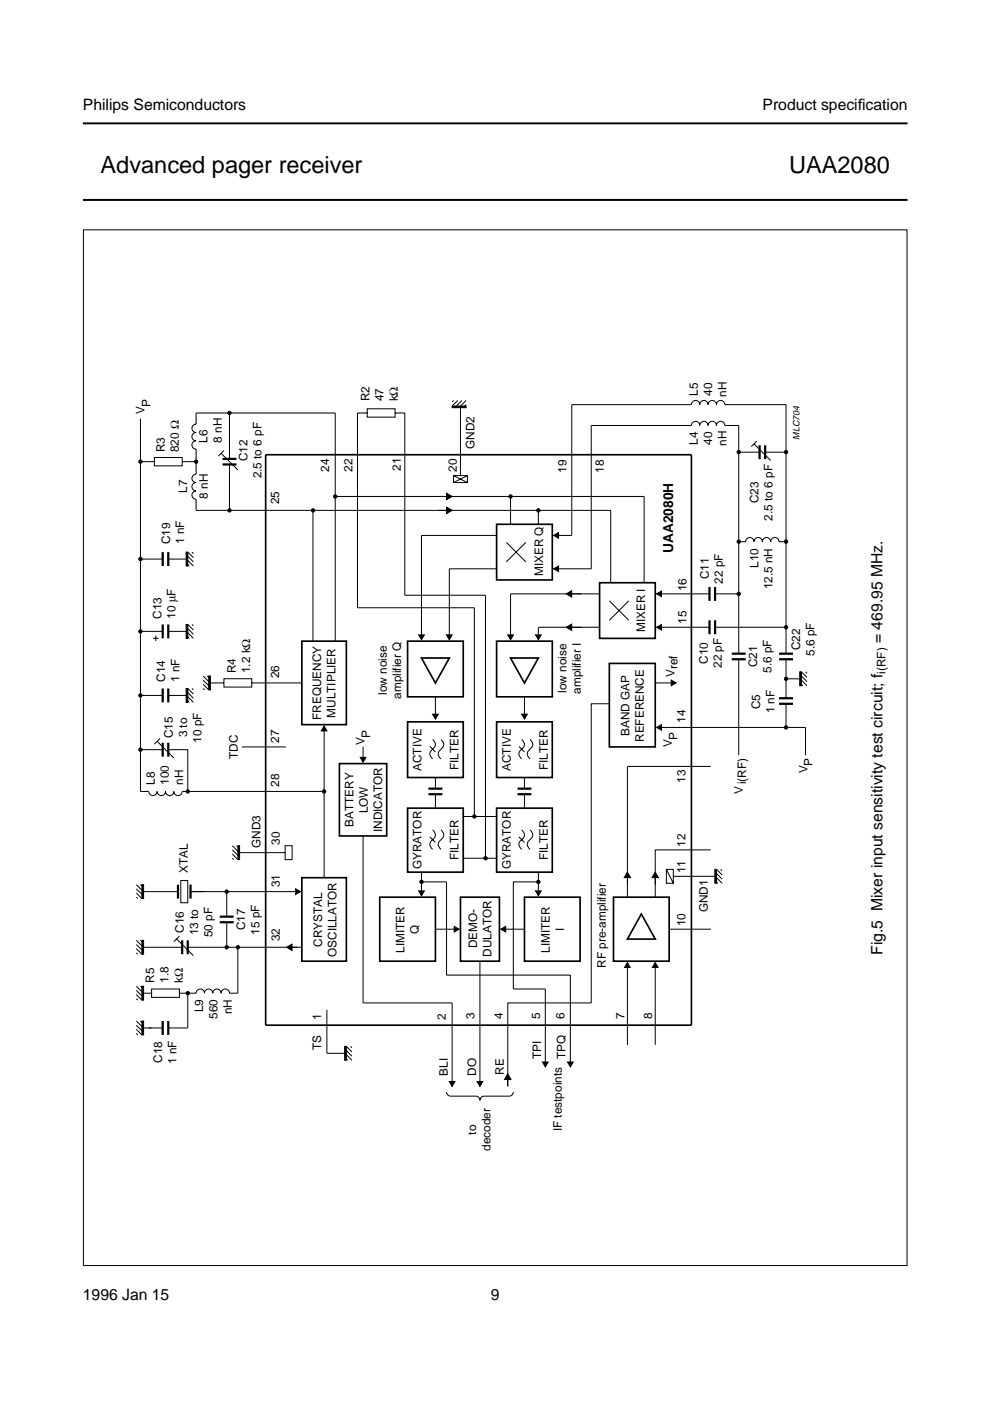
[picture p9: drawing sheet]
<svg xmlns="http://www.w3.org/2000/svg" width="210mm" height="297mm" viewBox="0 0 210 297" stroke-linecap="round" stroke-linejoin="round" font-family="sans-serif">
<path d="M17.6 26.2h174.8M17.6 42.4h174.8" fill="none" stroke="#000" stroke-width=".42"/>
<g fill="#fff">
<path d="M17.5 156h4.5z"/>
<path d="M22.1 154.9v2z"/>
<path d="M17.5 152.7h165.8v7.1h-165.8z"/>
<circle cx="38.3" cy="159" r=".22"/>
<circle cx="38.3" cy="157.1" r=".22"/>
<circle cx="38.3" cy="155.2" r=".22"/>
<circle cx="38.3" cy="153.4" r=".22"/>
<circle cx="153.2" cy="159" r=".22"/>
<circle cx="153.2" cy="157.1" r=".22"/>
<circle cx="153.2" cy="155.2" r=".22"/>
<circle cx="153.2" cy="153.4" r=".22"/>
</g>
<g fill="none" stroke="#000" stroke-width=".21">
<path d="M29.8 88.7v79.1h1.7a.89 .89 0 0 0 .9 .9 .89 .89 0 0 0 .9-.9 .88 .88 0 0 0 .9 .9 .88 .88 0 0 0 .9-.9 .88 .88 0 0 0 .9 .9 .88 .88 0 0 0 .9-.9 .89 .89 0 0 0 .8 .9 .89 .89 0 0 0 .9-.9h30.1M29.8 97.9h2.9M32.7 97h5.9v1.8h-5.9zM38.6 97.9h3M46.9 96.1l3.5 3.6M47.5 95.5l-1.2 1.2M48.7 87.6v9.7M48.7 98.5v9.7M77.9 86.7h5.9v1.7h-5.9zM77.9 87.6h-2.1v41.3h24.8v44.2M83.8 87.6h2v38.6h17.1v55.8M96.2 84.9l-.3 .3"/>
<path d="M97.1 84.9l-1.2 1.2M97.6 86.1v14.7M97.9 84.9l-1.4 1.5M98.8 85.8l-.6 .6M98.8 84.9l-1.5 1.5M156.6 95.9h4.5M159.9 94.1l3.5 3.5M160.5 93.5l-1.2 1.2M162.2 95.9h4.5M29.8 118.5h4.7M35.7 118.5h3.8l1.5 1.5M39.5 119.4l.6 .6"/>
<path d="M39.5 117.6l1.5 1.5M39.8 117.1l1.2 1.1M40.7 117.1l.3 .3M66.4 108.2v27.7M71.1 105.3h65.5v18.2M96.2 100.8h2.9v1.5h-2.9zM96.2 100.8l2.9 1.5M99.1 100.8l-2.9 1.5M105.3 113.5h-15.9v22.1M107.4 115l4.1 4.1M108.2 105.3v5.9M111.5 115l-4.1 4.1"/>
<path d="M114.1 108.2v3M117.4 113.5h3.8v-27.7h25.4a.89 .89 0 0 1 .9-.9 .89 .89 0 0 1 .9 .9 .88 .88 0 0 1 .9-.9 .88 .88 0 0 1 .8 .9 .88 .88 0 0 1 .9-.9 .88 .88 0 0 1 .9 .9 .89 .89 0 0 1 .9-.9 .89 .89 0 0 1 .9 .9h13v52.8M156.6 114.8h1.5a.88 .88 0 0 1 .9-.8 .88 .88 0 0 1 .9 .8 .88 .88 0 0 1 .8-.8 .88 .88 0 0 1 .9 .8 .89 .89 0 0 1 .9-.8 .89 .89 0 0 1 .9 .8 .88 .88 0 0 1 .9-.8 .88 .88 0 0 1 .9 .8h1.5M29.8 133.9h4.7M32.4 135.3h1.2M33 134.7v1.2M35.7 133.9h3.8M39.5 134.8l.6 .5M39.5 133.9l1.5 1.4M39.5 133l1.5 1.5M39.8 132.4l1.2 1.2M40.7 132.4l.3 .3"/>
<path d="M105.3 120.6h-10v15M117.4 120.6h8v-30.4h21.2a.89 .89 0 0 1 .9-.9 .89 .89 0 0 1 .9 .9 .88 .88 0 0 1 .9-.9 .88 .88 0 0 1 .8 .9 .88 .88 0 0 1 .9-.9 .88 .88 0 0 1 .9 .9 .89 .89 0 0 1 .9-.9 .89 .89 0 0 1 .9 .9h2.9v48.4M127.1 125.9h-18.9v9.7M127.1 133h-13v2.6M129.2 127.4l4.1 4.1M129.5 123.5v-15.3h-87.9v-2.4a.88 .88 0 0 1-.9-.8 .88 .88 0 0 1 .9-.9 .88 .88 0 0 1-.9-.9 .88 .88 0 0 1 .9-.9 .89 .89 0 0 1-.9-.9 .89 .89 0 0 1 .9-.9v-5.3a.88 .88 0 0 1-.9-.9 .88 .88 0 0 1 .9-.8 .88 .88 0 0 1-.9-.9 .88 .88 0 0 1 .9-.9 .89 .89 0 0 1-.9-.9 .89 .89 0 0 1 .9-.9v-2.3h29.5v48.3M133.3 127.4l-4.1 4.1M139.2 133h11.2M139.2 125.9h11.2M151.6 133h15.1M151.6 125.9h5M156.6 139.8v20.3"/>
<path d="M166.7 139.8v8.2M29.8 147.4h4.7M29.8 159h4.7M33.3 157.2l3.6 3.5M33.9 156.6l-1.2 1.2M35.7 159h4.1v8.8M35.7 147.4h3.8l1.5 1.5M39.5 148.3l.6 .6M39.5 146.6l1.5 1.4M39.8 146l1.2 1.1M40.7 146l.3 .3M43.1 143.3l1.4 1.5h3"/>
<path d="M43.1 144.2l1.4 1.5M43.1 145.1l1.1 1.2M43.1 146l.3 .3M44 143.3l.5 .6M47.5 143.9h5.9v1.8h-5.9zM51.3 158.4h9.3M53.4 144.8h10.6M68.7 153.9v32.2M77 158.4v3.2M91.1 158.3l1.2 1.1M91.7 156.8a1.24 1.24 0 0 1-.1 2.1 1.17 1.17 0 0 0 .1 2M92.3 147.7v4.8"/>
<path d="M93.5 156.8a1.24 1.24 0 0 1-.1 2.1 1.17 1.17 0 0 0 .1 2M110 158.3l1.2 1.1M110.6 156.8a1.24 1.24 0 0 1-.1 2.1 1.17 1.17 0 0 0 .1 2M111.2 147.7v4.8M112.4 156.8a1.24 1.24 0 0 1-.1 2.1 1.17 1.17 0 0 0 .1 2M129.2 149.2h-3.8v63.4h-17.7v17.7M138.9 144.8h4.5M139.2 154.2h31.6v5.9M166.7 143.9h2.9l1.5 1.5M166.7 149.2v5M169.6 144.8l.6 .6M169.6 143l1.5 1.5"/>
<path d="M169.9 142.4l1.2 1.2M170.8 142.4l.3 .3M49.3 179.3l1.4 1.5h9.8M50.1 179.3l.6 .6M60.5 179.3h1.4v3h-1.4zM77 177.2v35.4h18.9v17.7M91.1 177.4l1.2 1.2M91.7 176a1.24 1.24 0 0 1-.1 2.1 1.17 1.17 0 0 0 .1 2M92.3 164.8v2.4M92.3 168.4v2.9M93.5 176a1.24 1.24 0 0 1-.1 2.1 1.17 1.17 0 0 0 .1 2M98.2 173.1h7.1"/>
<path d="M110 177.4l1.2 1.2M110.6 176a1.24 1.24 0 0 1-.1 2.1 1.17 1.17 0 0 0 .1 2M111.2 164.8v2.4M111.2 168.4v2.9M112.4 176a1.24 1.24 0 0 1-.1 2.1 1.17 1.17 0 0 0 .1 2M150.7 162.5h-17.7v27.7M28.9 199.4l1.5 1.4h8.2M28.9 187.6l1.5 1.4h7.3M28.9 188.5l1.5 1.4M28.9 189.3l1.2 1.2M28.9 190.2l.3 .3M29.8 199.4l.6 .6"/>
<path d="M29.8 187.6l.6 .6M37.4 199.1l3.6 3.5M38 198.5l-1.1 1.2M38.3 186.7h1.5v4.7h-1.5zM40.4 189h23.3M48.1 189v5.3M48.1 195.5v5.3M49.3 180.2l1.4 1.5M49.3 181.1l1.1 1.2M49.3 182l.3 .3M89.4 184.9v5M89.4 187h5.3v19.7h26.2v19.5"/>
<path d="M92.3 197h5M98.2 182h7.1M106.2 197h5M114.1 184.9v5M114.1 187h-5.3v22.7h6.8v16.5M141.3 184.3h1.5v3h-1.5zM141.3 184.3l1.5 3M141.9 197h8.8M142.8 185.8h8.8l1.5 1.5M150.7 180.2h-11.8v10M151.6 186.7l.6 .6M151.6 184.9l1.5 1.5"/>
<path d="M151.9 184.3l1.2 1.2M152.8 184.3l.3 .3M28.9 209.1l1.5 1.5h1.7M28.9 210l1.5 1.5M28.9 210.9l1.2 1.1M28.9 211.8l.3 .2M28.9 216.5l1.5 1.4h4.1M28.9 217.4l1.5 1.4M28.9 218.2l1.2 1.2M28.9 219.1l.3 .3M28.9 200.3l1.5 1.4M28.9 201.1l1.2 1.2"/>
<path d="M28.9 202l.3 .3M29.8 209.1l.6 .6M29.8 216.5l.6 .6M32.1 209.7h5.9v1.8h-5.9zM39.8 200.8h24.2M39.8 210.6v7.3h-4.1M50.4 200.8v9.8h-1.7a.88 .88 0 0 0-.9-.9 .88 .88 0 0 0-.9 .9 .88 .88 0 0 0-.9-.9 .88 .88 0 0 0-.9 .9 .89 .89 0 0 0-.9-.9 .89 .89 0 0 0-.9 .9 .88 .88 0 0 0-.8-.9 .88 .88 0 0 0-.9 .9h-3.6M69.3 214.1v9.2M101.8 203.8v26.5M133 204.1v17.4M138.9 204.1v17.4M69.3 223.3h3.8l1.5 1.5"/>
<path d="M73.1 224.2l.6 .6M73.1 222.4l1.5 1.5M73.4 221.8l1.2 1.2M74.3 221.8l.3 .3M94.7 231.5a.89 .89 0 0 0 .9 .9h5.3a.89 .89 0 0 1 .9 .9 .88 .88 0 0 1 .8-.9h5.4a.89 .89 0 0 0 .8-.9"/>
</g>
<g fill="none" stroke="#000" stroke-width=".35">
<path d="M56.3 96.4h90.3v121h-90.3zM105.3 111.2h11.8v11.8h-11.8zM64 135.9h9.4v17.7h-9.4zM86.4 135.9h11.8v11.8h-11.8zM89.4 139.5h5.9l-3 5.3zM105.3 135.9h11.8v11.8h-11.8zM108.2 139.5h5.9l-2.9 5.3zM127.1 123.5h11.8v11.8h-11.8zM86.4 153h11.8v11.8h-11.8zM105.3 153h11.8v11.8h-11.8zM129.2 140.7h9.7v17.7h-9.7zM72 161.9h10v15.3h-10z"/>
<path d="M86.4 171.3h11.8v13.6h-11.8zM105.3 171.3h11.8v13.6h-11.8zM64 186.1h9.4v17.7h-9.4zM80.5 190.2h11.8v13.6h-11.8zM97.6 190.2h8.3v13.6h-8.3zM111.2 190.2h11.8v13.6h-11.8zM130.1 190.2h11.8v13.6h-11.8zM136 193.8l2.9 5.3h-5.9z"/>
</g>
<g fill="none" stroke="#000" stroke-width=".47">
<path d="M47.2 98.5h2.9M47.2 97.3h2.9M161.1 94.4v2.9M162.2 94.4v2.9M34.5 117.1v2.9M35.7 117.1v2.9M34.5 132.4v2.9M35.7 132.4v2.9M150.4 124.4v3M150.4 131.5v3M151.6 124.4v3M151.6 131.5v3"/>
<path d="M155.2 138.6h2.9M155.2 139.8h2.9M165.2 138.6h2.9M165.2 139.8h2.9M34.5 157.5v2.9M34.5 146v2.9M35.7 146v2.9M35.7 157.5v2.9M165.2 148h2.9M165.2 149.2h2.9M90.8 168.4h3M90.8 167.2h3"/>
<path d="M109.7 168.4h3M109.7 167.2h3M37.7 187.6v2.9M38.6 199.4v2.9M39.8 199.4v2.9M40.4 187.6v2.9M46.6 195.5h2.9M46.6 194.3h2.9M34.5 216.5v2.9M35.7 216.5v2.9"/>
</g>
<g fill="#000" stroke="#000" stroke-width=".21">
<path d="M95.9 86.1h2.9v.3h-2.9zM39.5 117.1h.3v2.9h-.3zM94.7 104.6l1.2 .7-1.2 .6zM94.7 107.5l1.2 .7-1.2 .7zM117.4 113.5l1-.6v1.2zM39.5 132.4h.3v2.9h-.3zM88.8 134.6h1.2l-.6 1zM94.7 134.6h1.2l-.6 1zM107.7 134.6h1.1l-.6 1zM113.6 134.6h1.1l-.6 1zM117.4 120.6l1-.6v1.2zM120 133l1.2-.7v1.4z"/>
<path d="M120 125.9l1.2-.7v1.4zM139.2 125.9l1.1-.6v1.2zM139.2 133l1.1-.6v1.2zM39.5 146h.3v2.9h-.3zM44.2 143.3h.4v3h-.4zM68.7 153.9l.6 1.1h-1.2zM91.7 151.4h1.2l-.6 1.1zM110.6 151.4h1.2l-.6 1.1zM139.2 154.2l1.1-.6v1.2zM142.3 144.2l1.1 .6-1.1 .6zM169.6 142.4h.3v3h-.3zM50.4 179.3h.4v3h-.4z"/>
<path d="M76.4 160.6h1.2l-.6 1zM30.1 199.4h.3v2.9h-.3zM30.1 187.6h.3v2.9h-.3zM62.7 188.4l1 .6-1 .6zM88.8 188.9h1.2l-.6 1zM96.3 196.4l1 .6-1 .6zM106.2 197l1-.6v1.2zM113.6 188.9h1.1l-.6 1zM133 184.9l.7 1.2h-1.3zM138.9 184.9l.7 1.2h-1.3zM151.6 184.3h.3v3h-.3zM30.1 209.1h.3v2.9h-.3z"/>
<path d="M30.1 216.5h.3v2.9h-.3zM60.8 200.8l1.1-.6v1.3zM133 204.1l.6 1h-1.2zM138.9 204.1l.6 1h-1.2zM73.1 221.8h.3v3h-.3zM95.3 229.3h1.2l-.6 1zM101.2 229.3h1.2l-.6 1zM107.7 227.7l.6 1.1h-1.3zM115 225.2h1.2l-.6 1zM120.3 225.2h1.2l-.6 1z"/>
<circle cx="29.8" cy="97.9" r=".35"/>
<circle cx="41.6" cy="97.9" r=".35"/>
<circle cx="48.7" cy="87.6" r=".35"/>
<circle cx="156.6" cy="95.8" r=".35"/>
<circle cx="166.7" cy="95.8" r=".35"/>
<circle cx="29.8" cy="118.5" r=".35"/>
<circle cx="48.7" cy="108.2" r=".35"/>
<circle cx="66.4" cy="108.2" r=".35"/>
<circle cx="71.1" cy="105.3" r=".35"/>
<circle cx="108.2" cy="105.3" r=".35"/>
<circle cx="114.1" cy="108.2" r=".35"/>
<circle cx="156.6" cy="114.8" r=".35"/>
<circle cx="166.7" cy="114.8" r=".35"/>
<circle cx="29.8" cy="133.9" r=".35"/>
<circle cx="156.6" cy="125.9" r=".35"/>
<circle cx="166.7" cy="133" r=".35"/>
<circle cx="29.8" cy="158.9" r=".35"/>
<circle cx="29.8" cy="147.4" r=".35"/>
<circle cx="166.7" cy="143.9" r=".35"/>
<circle cx="166.7" cy="154.2" r=".35"/>
<circle cx="39.8" cy="167.8" r=".35"/>
<circle cx="68.7" cy="167.8" r=".35"/>
<circle cx="100.6" cy="173.1" r=".35"/>
<circle cx="48.1" cy="189" r=".35"/>
<circle cx="89.4" cy="187" r=".35"/>
<circle cx="102.9" cy="182" r=".35"/>
<circle cx="114.1" cy="187" r=".35"/>
<circle cx="39.8" cy="210.6" r=".35"/>
<circle cx="48.1" cy="200.8" r=".35"/>
<circle cx="50.4" cy="200.8" r=".35"/>
</g>
<path d="M184.9 53.6h7.5v209.8h-7.5z" fill-rule="evenodd" fill="#fff"/>
<path d="M17.7 48.7h174.6v219.6h-174.6z" fill="none" stroke="#000" stroke-width=".21"/>
<g font-size="5">
<text x="21.3" y="36.6">Advanced pager receiver</text>
<text x="167.3" y="36.6">UAA2080</text>
</g>
<g font-size="3.3">
<text x="17.6" y="23.4">Philips Semiconductors</text>
<text x="161.7" y="23.4">Product specif</text>
<text x="181.9" y="23.4">ication</text>
<text x="187.1" y="136.4" transform="rotate(-90 187.1 136.4)">= 469.95 MHz.</text>
<text x="187.1" y="202.4" transform="rotate(-90 187.1 202.4)">Fig.5 Mixer input sensitivity test circuit; f</text>
<text x="17.6" y="275.6">1996 Jan 15</text>
<text x="104.1" y="275.6">9</text>
</g>
<text font-size="2.9" x="142.7" y="117.2" transform="rotate(-90 142.7 117.2)">UAA2080H</text>
<g font-size="2.5">
<text x="148" y="84" transform="rotate(-90 148 84)">L5</text>
<text x="151" y="84" transform="rotate(-90 151 84)">40</text>
<text x="30.6" y="87.8" transform="rotate(-90 30.6 87.8)">V</text>
<text x="31.9" y="86.3" transform="rotate(-90 31.9 86.3)">P</text>
<text x="78.3" y="85.1" transform="rotate(-90 78.3 85.1)">R2</text>
<text x="81.3" y="85.1" transform="rotate(-90 81.3 85.1)">47</text>
<text x="84.4" y="85.1" transform="rotate(-90 84.4 85.1)">kΩ</text>
<text x="154" y="84.2" transform="rotate(-90 154 84.2)">nH</text>
<text x="34.9" y="95.9" transform="rotate(-90 34.9 95.9)">R3</text>
<text x="37.9" y="95.9" transform="rotate(-90 37.9 95.9)">820 Ω</text>
<text x="44" y="93.9" transform="rotate(-90 44 93.9)">L6</text>
<text x="47" y="93.9" transform="rotate(-90 47 93.9)">8 nH</text>
<text x="100.6" y="95.2" transform="rotate(-90 100.6 95.2)">GND2</text>
<text x="148" y="94.3" transform="rotate(-90 148 94.3)">L4</text>
<text x="151" y="94.3" transform="rotate(-90 151 94.3)">40</text>
<text x="154" y="94.5" transform="rotate(-90 154 94.5)">nH</text>
<text x="52.5" y="97.8" transform="rotate(-90 52.5 97.8)">C12</text>
<text x="55.4" y="101.4" transform="rotate(-90 55.4 101.4)">2.5 to 6 pF</text>
<text x="69.8" y="100.1" transform="rotate(-90 69.8 100.1)">24</text>
<text x="74.8" y="100.1" transform="rotate(-90 74.8 100.1)">22</text>
<text x="85" y="99.8" transform="rotate(-90 85 99.8)">21</text>
<text x="96.8" y="100" transform="rotate(-90 96.8 100)">20</text>
<text x="120.1" y="100.2" transform="rotate(-90 120.1 100.2)">19</text>
<text x="128.1" y="100.2" transform="rotate(-90 128.1 100.2)">18</text>
<text x="39.7" y="104.5" transform="rotate(-90 39.7 104.5)">L7</text>
<text x="44.1" y="105.7" transform="rotate(-90 44.1 105.7)">8 nH</text>
<text x="59.2" y="106.9" transform="rotate(-90 59.2 106.9)">25</text>
<text x="160.8" y="106.7" transform="rotate(-90 160.8 106.7)">C23</text>
<text x="163.8" y="110.4" transform="rotate(-90 163.8 110.4)">2.5 to 6 pF</text>
<text x="36" y="115.4" transform="rotate(-90 36 115.4)">C19</text>
<text x="39.1" y="115.4" transform="rotate(-90 39.1 115.4)">1 nF</text>
<text x="115.1" y="122.2" transform="rotate(-90 115.1 122.2)">MIXER Q</text>
<text x="145.5" y="125.4" transform="rotate(-90 145.5 125.4)">16</text>
<text x="150.3" y="122.8" transform="rotate(-90 150.3 122.8)">C11</text>
<text x="153.3" y="123.7" transform="rotate(-90 153.3 123.7)">22 pF</text>
<text x="160.8" y="120.4" transform="rotate(-90 160.8 120.4)">L10</text>
<text x="163.8" y="125" transform="rotate(-90 163.8 125)">12.5 nH</text>
<text x="34.2" y="131.2" transform="rotate(-90 34.2 131.2)">C13</text>
<text x="37.2" y="131.2" transform="rotate(-90 37.2 131.2)">10 µF</text>
<text x="136.8" y="134.1" transform="rotate(-90 136.8 134.1)">MIXER I</text>
<text x="145.5" y="132.2" transform="rotate(-90 145.5 132.2)">15</text>
<text x="169.7" y="137.8" transform="rotate(-90 169.7 137.8)">C22</text>
<text x="50" y="142.7" transform="rotate(-90 50 142.7)">R4</text>
<text x="53" y="142.7" transform="rotate(-90 53 142.7)">1.2 kΩ</text>
<text x="59.2" y="143.8" transform="rotate(-90 59.2 143.8)">26</text>
<text x="143" y="143.6" transform="rotate(-90 143 143.6)">Vref</text>
<text x="150.1" y="140.7" transform="rotate(-90 150.1 140.7)">C10</text>
<text x="153.1" y="141.6" transform="rotate(-90 153.1 141.6)">22 pF</text>
<text x="160.6" y="141.4" transform="rotate(-90 160.6 141.4)">C21</text>
<text x="163.6" y="142.7" transform="rotate(-90 163.6 142.7)">5.6 pF</text>
<text x="172.7" y="139.1" transform="rotate(-90 172.7 139.1)">5.6 pF</text>
<text x="187.7" y="142.8" transform="rotate(-90 187.7 142.8)">i(RF)</text>
<text x="35" y="144.6" transform="rotate(-90 35 144.6)">C14</text>
<text x="38" y="144.6" transform="rotate(-90 38 144.6)">1 nF</text>
<text x="82.1" y="147.3" transform="rotate(-90 82.1 147.3)">low noise</text>
<text x="85.1" y="148.1" transform="rotate(-90 85.1 148.1)">amplifier Q</text>
<text x="120.1" y="146.9" transform="rotate(-90 120.1 146.9)">low noise</text>
<text x="123.2" y="147.1" transform="rotate(-90 123.2 147.1)">amplifier I</text>
<text x="68.1" y="152.6" transform="rotate(-90 68.1 152.6)">FREQUENCY</text>
<text x="71.1" y="152.2" transform="rotate(-90 71.1 152.2)">MULTIPLIER</text>
<text x="145.3" y="153.3" transform="rotate(-90 145.3 153.3)">14</text>
<text x="161.2" y="150.3" transform="rotate(-90 161.2 150.3)">C5</text>
<text x="164.2" y="151.2" transform="rotate(-90 164.2 151.2)">1 nF</text>
<text x="36.7" y="156.6" transform="rotate(-90 36.7 156.6)">C15</text>
<text x="39.7" y="156.4" transform="rotate(-90 39.7 156.4)">3 to</text>
<text x="42.7" y="157.5" transform="rotate(-90 42.7 157.5)">10 pF</text>
<text x="50.4" y="160.9" transform="rotate(-90 50.4 160.9)">TDC</text>
<text x="59.2" y="157.5" transform="rotate(-90 59.2 157.5)">27</text>
<text x="77.2" y="157.8" transform="rotate(-90 77.2 157.8)">V</text>
<text x="78.5" y="156.4" transform="rotate(-90 78.5 156.4)">P</text>
<text x="133.5" y="156" transform="rotate(-90 133.5 156)">BAND GAP</text>
<text x="136.5" y="157.3" transform="rotate(-90 136.5 157.3)">REFERENCE</text>
<text x="142.4" y="158.3" transform="rotate(-90 142.4 158.3)">V</text>
<text x="143.7" y="156.9" transform="rotate(-90 143.7 156.9)">P</text>
<text x="32.8" y="166.4" transform="rotate(-90 32.8 166.4)">L8</text>
<text x="35.8" y="166.4" transform="rotate(-90 35.8 166.4)">100</text>
<text x="38.8" y="166.4" transform="rotate(-90 38.8 166.4)">nH</text>
<text x="59.2" y="166.8" transform="rotate(-90 59.2 166.8)">28</text>
<text x="89.3" y="163.5" transform="rotate(-90 89.3 163.5)">ACTIVE</text>
<text x="97.2" y="163.3" transform="rotate(-90 97.2 163.3)">FILTER</text>
<text x="108.3" y="163.5" transform="rotate(-90 108.3 163.5)">ACTIVE</text>
<text x="116.2" y="163.3" transform="rotate(-90 116.2 163.3)">FILTER</text>
<text x="145.3" y="166" transform="rotate(-90 145.3 166)">13</text>
<text x="158.2" y="166.3" transform="rotate(-90 158.2 166.3)">i(RF)</text>
<text x="171.2" y="163.8" transform="rotate(-90 171.2 163.8)">V</text>
<text x="172.2" y="162.4" transform="rotate(-90 172.2 162.4)">P</text>
<text x="78" y="172.4" transform="rotate(-90 78 172.4)">LOW</text>
<text x="157.5" y="168.3" transform="rotate(-90 157.5 168.3)">V</text>
<text x="55.2" y="179.8" transform="rotate(-90 55.2 179.8)">GND3</text>
<text x="59.4" y="179.1" transform="rotate(-90 59.4 179.1)">30</text>
<text x="75" y="175.3" transform="rotate(-90 75 175.3)">BATTERY</text>
<text x="81" y="176.4" transform="rotate(-90 81 176.4)">INDICATOR</text>
<text x="145.3" y="179.5" transform="rotate(-90 145.3 179.5)">12</text>
<text x="39.8" y="185.1" transform="rotate(-90 39.8 185.1)">XTAL</text>
<text x="89.3" y="184.3" transform="rotate(-90 89.3 184.3)">GYRATOR</text>
<text x="97.2" y="182.4" transform="rotate(-90 97.2 182.4)">FILTER</text>
<text x="108.3" y="184.3" transform="rotate(-90 108.3 184.3)">GYRATOR</text>
<text x="116.2" y="182.4" transform="rotate(-90 116.2 182.4)">FILTER</text>
<text x="145.3" y="185.1" transform="rotate(-90 145.3 185.1)">11</text>
<text x="59.4" y="188.1" transform="rotate(-90 59.4 188.1)">31</text>
<text x="39" y="197.8" transform="rotate(-90 39 197.8)">C16</text>
<text x="52" y="197.3" transform="rotate(-90 52 197.3)">C17</text>
<text x="119.6" y="197.4" transform="rotate(-90 119.6 197.4)">I</text>
<text x="145.3" y="196.4" transform="rotate(-90 145.3 196.4)">10</text>
<text x="150.1" y="193.4" transform="rotate(-90 150.1 193.4)">GND1</text>
<text x="42" y="198.3" transform="rotate(-90 42 198.3)">13 to</text>
<text x="45" y="198.7" transform="rotate(-90 45 198.7)">50 pF</text>
<text x="55" y="198.2" transform="rotate(-90 55 198.2)">15 pF</text>
<text x="59.4" y="199.5" transform="rotate(-90 59.4 199.5)">32</text>
<text x="68.3" y="200.7" transform="rotate(-90 68.3 200.7)">CRYSTAL</text>
<text x="71.3" y="202.9" transform="rotate(-90 71.3 202.9)">OSCILLATOR</text>
<text x="85.8" y="202" transform="rotate(-90 85.8 202)">LIMITER</text>
<text x="88.8" y="198" transform="rotate(-90 88.8 198)">Q</text>
<text x="101.2" y="201" transform="rotate(-90 101.2 201)">DEMO-</text>
<text x="104.2" y="202.8" transform="rotate(-90 104.2 202.8)">DULATOR</text>
<text x="116.6" y="202" transform="rotate(-90 116.6 202)">LIMITER</text>
<text x="32.7" y="208.3" transform="rotate(-90 32.7 208.3)">R5</text>
<text x="35.7" y="208.3" transform="rotate(-90 35.7 208.3)">1.8</text>
<text x="38.7" y="208.3" transform="rotate(-90 38.7 208.3)">kΩ</text>
<text x="128.5" y="205.2" transform="rotate(-90 128.5 205.2)">RF pre-amplifier</text>
<text x="43.1" y="214.6" transform="rotate(-90 43.1 214.6)">L9</text>
<text x="49.1" y="215" transform="rotate(-90 49.1 215)">nH</text>
<text x="100.6" y="216" transform="rotate(-90 100.6 216)">3</text>
<text x="106.6" y="216" transform="rotate(-90 106.6 216)">4</text>
<text x="114.5" y="216" transform="rotate(-90 114.5 216)">5</text>
<text x="119.7" y="216" transform="rotate(-90 119.7 216)">6</text>
<text x="132.4" y="216" transform="rotate(-90 132.4 216)">7</text>
<text x="138.3" y="216" transform="rotate(-90 138.3 216)">8</text>
<text x="46.1" y="216" transform="rotate(-90 46.1 216)">560</text>
<text x="68.1" y="216.3" transform="rotate(-90 68.1 216.3)">1</text>
<text x="94.5" y="216.3" transform="rotate(-90 94.5 216.3)">2</text>
<text x="34.4" y="225.4" transform="rotate(-90 34.4 225.4)">C18</text>
<text x="37.4" y="225.6" transform="rotate(-90 37.4 225.6)">1 nF</text>
<text x="68.1" y="222.6" transform="rotate(-90 68.1 222.6)">TS</text>
<text x="106.8" y="227.9" transform="rotate(-90 106.8 227.9)">RE</text>
<text x="114.7" y="224.6" transform="rotate(-90 114.7 224.6)">TPI</text>
<text x="119.9" y="224.6" transform="rotate(-90 119.9 224.6)">TPQ</text>
<text x="95" y="228.1" transform="rotate(-90 95 228.1)">BLI</text>
<text x="101" y="228.1" transform="rotate(-90 101 228.1)">DO</text>
<text x="119.1" y="239.9" transform="rotate(-90 119.1 239.9)">IF testpoints</text>
<text x="101" y="240.5" transform="rotate(-90 101 240.5)">to</text>
<text x="104" y="244" transform="rotate(-90 104 244)">decoder</text>
</g>
<text font-size="2.1" fill="#fff" x="182.2" y="157.3" transform="rotate(-180 182.2 157.3)">handbook, full pagewidth</text>
<text font-size="1.9" x="169.5" y="93.2" transform="rotate(-90 169.5 93.2)">MLC704</text>
</svg>
